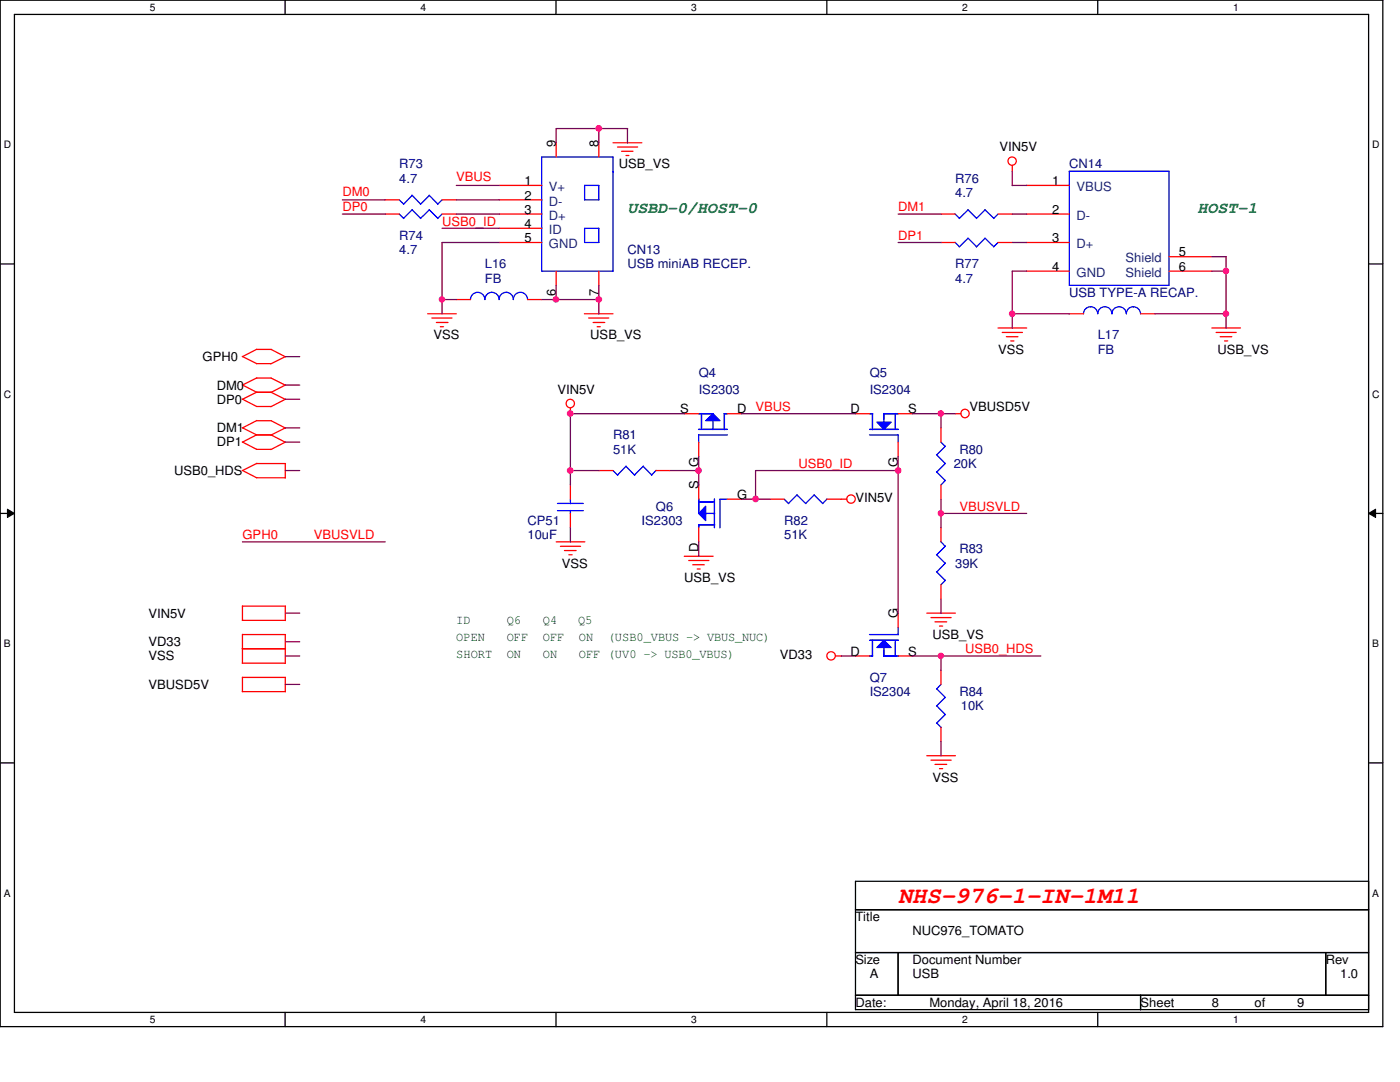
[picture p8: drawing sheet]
<svg xmlns="http://www.w3.org/2000/svg" width="279mm" height="216mm" viewBox="0 0 279 216" stroke-linecap="round" stroke-linejoin="round" font-family="sans-serif">
<path d="M0 0h276v204.9h-276zM2.9 2.9h270.2v199.1h-270.2z" fill="none" stroke="#000" stroke-width=".25"/>
<g fill="#fff">
<path d="M29.9 .3h1.1v2.3h-1.1z"/>
<path d="M29.9 202.3h1.1v2.3h-1.1z"/>
</g>
<path d="M56.9 0v2.9M56.9 202v2.9" fill="none" stroke="#000" stroke-width=".25"/>
<g fill="#fff">
<path d="M83.9 .3h1.1v2.3h-1.1z"/>
<path d="M83.9 202.3h1.1v2.3h-1.1z"/>
</g>
<path d="M111 0v2.9M111 202v2.9" fill="none" stroke="#000" stroke-width=".25"/>
<g fill="#fff">
<path d="M138 .3h1.1v2.3h-1.1z"/>
<path d="M138 202.3h1.1v2.3h-1.1z"/>
</g>
<path d="M165 0v2.9M165 202v2.9" fill="none" stroke="#000" stroke-width=".25"/>
<g fill="#fff">
<path d="M192 .3h1.1v2.3h-1.1z"/>
<path d="M192 202.3h1.1v2.3h-1.1z"/>
</g>
<path d="M219.1 0v2.9M219.1 202v2.9" fill="none" stroke="#000" stroke-width=".25"/>
<g fill="#fff">
<path d="M246.1 .3h1.1v2.3h-1.1z"/>
<path d="M246.1 202.3h1.1v2.3h-1.1z"/>
<path d="M.8 27.8h1.4v2.2h-1.4z"/>
<path d="M273.9 27.8h1.4v2.2h-1.4z"/>
<path d="M.8 77.6h1.4v2.2h-1.4z"/>
<path d="M273.9 77.6h1.4v2.2h-1.4z"/>
</g>
<path d="M0 52.7h2.9M273.1 52.7h2.9" fill="none" stroke="#000" stroke-width=".25"/>
<g fill="#fff">
<path d="M.8 127.3h1.3v2.3h-1.3z"/>
<path d="M273.9 127.3h1.3v2.3h-1.3z"/>
</g>
<path d="M0 102.4h2.9M273.1 102.4h2.9" fill="none" stroke="#000" stroke-width=".25"/>
<path d="M1.5 101.6l1.4 .8-1.4 .9zM273.1 102.4l1.4-.8v1.7z" fill="#000"/>
<path d="M1.5 101.6l1.4 .8-1.4 .9zM273.1 102.4l1.4-.8v1.7z" fill="none" stroke="#000" stroke-width=".2"/>
<g fill="#fff">
<path d="M.8 177.1h1.3v2.3h-1.3z"/>
<path d="M273.9 177.1h1.3v2.3h-1.3z"/>
</g>
<path d="M0 152.2h2.9M273.1 152.2h2.9M170.7 175.9h102.4v25.6h-102.4zM170.7 181.5h102.4M170.7 190.1h102.4M170.7 198.6h102.4M179.2 190.1v8.5M227.6 198.6v2.9M264.6 190.1v8.5" fill="none" stroke="#000" stroke-width=".25"/>
<g fill="none" stroke="#f00" stroke-width=".25">
<path d="M76.8 39.9h2.9M88.2 39.9h2.9M99.6 39.9h8.5M99.6 37h8.5M111 28.5v2.8M119.5 28.5v2.8M122.3 28.5h5.8M123.2 29.3h4.1M124 30.2h2.3M124.9 31h.6M202 33v1.2M99.6 42.7h8.5"/>
<path d="M99.6 45.6h8.5M99.6 48.4h8.5M111 54.1v2.8M119.5 54.1v2.8M187.8 42.7h2.8M199.2 42.7h2.8M85.3 62.6h5.8M86.2 63.5h4M87.1 64.3h2.3M87.9 65.2h.6M116.6 62.6h5.7M117.5 63.5h4"/>
<path d="M118.4 64.3h2.3M119.2 65.2h.6M199.2 65.4h5.7M200 66.3h4M200.8 67.2h2.4M201.7 68h.7M241.9 65.4h5.7M242.7 66.3h4M243.5 67.2h2.3M244.4 68h.6M113.8 81.4v1.2M167.9 99.6h1.1"/>
<path d="M190.6 82.5h1.2M111 108.1h5.7M111.8 109h4.1M112.6 109.9h2.4M113.5 110.7h.7M136.6 111h5.7M137.5 111.8h4M138.3 112.7h2.2M139.1 113.5h.6M166.8 130.9h1.1M185 122.3h5.7M185.8 123.2h4"/>
<path d="M186.6 124.1h2.3M187.5 124.9h.6M185 150.8h5.7M185.8 151.7h4M186.6 152.5h2.3M187.5 153.4h.6"/>
<circle cx="202" cy="32.1" r=".83"/>
<circle cx="113.8" cy="80.5" r=".84"/>
<circle cx="169.8" cy="99.6" r=".84"/>
<circle cx="192.6" cy="82.5" r=".84"/>
<circle cx="165.9" cy="130.9" r=".84"/>
</g>
<g fill="none" stroke="#00f" stroke-width=".25">
<path d="M79.6 39.8l1 .9M82.2 38.9l1.7 1.8M82.3 39l-1.8 1.8M85.6 38.9l1.8 1.8M85.7 39l-1.8 1.8M88.2 39.9l-.9 .9M108.1 31.3h14.2v22.8h-14.2zM116.7 37h2.8v2.9h-2.8zM122.3 34.2h.1M116.7 45.6h2.8v2.8h-2.8zM190.6 42.7l.9 .9M193.2 41.8l1.7 1.8"/>
<path d="M193.2 41.9l-1.8 1.7M196.6 41.8l1.7 1.8M196.6 41.9l-1.7 1.7M199.2 42.7l-.9 .9"/>
</g>
<path d="M175 84.2h2.8l-1.4 1.5z" fill="#00f"/>
<g fill="none" stroke="#00f" stroke-width=".25">
<path d="M213.4 34.2h19.9v22.7h-19.9zM79.6 42.7l1 .9M82.2 41.8l1.7 1.8M82.3 41.9l-1.8 1.7M85.6 41.8l1.8 1.8M85.7 41.9l-1.8 1.7M88.2 42.7l-.9 .9M93.9 59.8a1.44 1.44 0 0 1 1.4-1.5 1.44 1.44 0 0 1 1.5 1.5 1.4 1.4 0 0 1 1.4-1.5h-.1a1.43 1.43 0 0 1 1.5 1.5 1.4 1.4 0 0 1 1.4-1.5 1.43 1.43 0 0 1 1.4 1.5 1.42 1.42 0 0 1 1.5-1.5 1.42 1.42 0 0 1 1.4 1.5M190.6 48.3l.9 .9M193.2 47.5l1.7 1.7M193.2 47.5l-1.8 1.8M196.6 47.5l1.7 1.7"/>
<path d="M196.6 47.5l-1.7 1.8M199.2 48.4l-.9 .9M113.8 99.6v.9M122.3 93.9l1 .9M124.9 93l1.8 1.8M125 93l-1.8 1.8M128.4 93l1.7 1.8M128.4 93l-1.8 1.8M130.9 93.9l-.9 .9M156.5 99.6l.9 .9M159 98.8l1.8 1.7M159.1 98.7l-1.7 1.8"/>
<path d="M162.5 98.8l1.7 1.7M162.5 98.7l-1.7 1.8M165.1 99.6l-.9 .9M173.5 86.8l5.7-.1v1.5M173.6 85.7h5.7M173.6 82.5h.6M174.1 82.5v3.2M175 84.2h2.8l-1.4 1.5zM176.4 82.5h2.9M176.4 82.5v1.7M178.7 82.5v3.2M186.9 94.1l1.7 1.8"/>
<path d="M186.9 90.7l1.7 1.8M187.7 88.2l.9 .9M188.7 95.8l-.9 1M188.7 92.5l-1.8 1.7M188.7 89l-1.8 1.8M111.3 100.5h5.1M111.3 101.9h5.1M113.8 101.9v.5"/>
</g>
<g fill="none" stroke="#f00" stroke-width=".25">
<path d="M204.9 37h8.5M76.8 42.7h2.9M88.2 42.7h2.9M91.1 59.8h2.8M105.3 59.8h2.8M187.8 48.4h2.8M199.2 48.4h2.8M204.9 42.7h8.5M204.9 48.4h8.5M204.9 54.1h8.5M233.3 54.1h8.6M233.3 51.2h8.6"/>
<path d="M113.8 96.8v2.8M119.5 93.9h2.8M130.9 93.9h2.8M153.7 99.6h2.8M165 99.6h2.9M170.7 82.5h2.9M179.2 88.2v2.9M179.2 82.5h2.9M187.8 85.4v2.8M187.8 96.8v2.8M113.8 102.4v2.9"/>
</g>
<path d="M140.8 83.9l1.5-1.4 1.4 1.4z" fill="#00f"/>
<g fill="none" stroke="#00f" stroke-width=".25">
<path d="M216.2 62.6a1.42 1.42 0 0 1 1.5-1.4 1.42 1.42 0 0 1 1.4 1.4 1.42 1.42 0 0 1 1.4-1.4 1.42 1.42 0 0 1 1.4 1.4 1.44 1.44 0 0 1 1.5-1.4 1.44 1.44 0 0 1 1.4 1.4 1.36 1.36 0 0 1 1.4-1.4 1.44 1.44 0 0 1 1.4 1.4M139.4 85.7h5.7M139.4 82.5h2.9M140 82.5v3.2M140.8 83.9l1.5-1.4 1.4 1.4zM142.3 83.9v1.8M144.5 82.5h.6M144.6 82.5v3.2M145.2 86.8l-5.8-.1v1.5M186.9 114.1l1.7 1.7M186.9 110.7l1.7 1.7M187.7 108.1l.9 .9"/>
<path d="M188.7 115.8l-.9 .9M188.7 112.4l-1.8 1.7M188.7 109l-1.8 1.7M186.9 137.5l1.8 1.7M187.8 136.6l-.9 .9M188.6 139.1l-1.7 1.8M186.9 140.8l1.8 1.8M186.9 144.3l.9 .9M188.6 142.6l-1.7 1.7"/>
</g>
<path d="M213.4 62.6h2.8M227.6 62.6h2.9M136.6 82.5h2.8M139.4 88.2v2.9M145.1 82.5h2.9M187.8 105.3v2.8M187.8 116.7v2.8M187.8 133.7v2.9M187.8 145.1v2.9" fill="none" stroke="#f00" stroke-width=".25"/>
<path d="M176.4 127.8l1.4 1.4h-2.8z" fill="#00f"/>
<path d="M173.5 126.6h5.7M173.6 127.8h5.7M173.6 130.9h.6M174.1 127.7v3.2M176.4 127.8l1.4 1.4h-2.8zM176.4 129.2v1.7h2.9M178.7 127.8v3.1M179.2 125.2v1.5" fill="none" stroke="#00f" stroke-width=".25"/>
<path d="M170.7 130.9h2.9M179.2 122.3v2.9M179.2 130.9h2.9" fill="none" stroke="#f00" stroke-width=".25"/>
<path d="M140.8 101v2.9l-1.4-1.5z" fill="#00f"/>
<path d="M139.4 99.6v2.8M142.6 99.6v5.7M143.6 99.6h1.5M143.7 99.6v5.7M139.4 100.2h3.2M139.4 104.7v.6M139.4 104.7h3.2M140.8 101v2.9l-1.4-1.5zM140.8 102.4h1.8" fill="none" stroke="#00f" stroke-width=".25"/>
<g fill="none" stroke="#f00" stroke-width=".25">
<path d="M48.3 71.1l2.9 1.5M48.3 76.8l2.9 1.5M48.3 79.6l2.9 1.5M51.2 72.6h2.9M51.2 78.3h2.9M51.2 69.7h2.9M51.2 75.4h2.9M51.3 69.7l-2.9 1.5M51.3 75.4l-2.9 1.4M51.3 78.2l-2.9 1.5M54.1 69.7l2.9 1.5M54.1 75.4l2.9 1.5"/>
<path d="M54.1 78.3l2.9 1.4M56.9 71.2l-2.8 1.4M56.9 76.8l-2.8 1.5M56.9 79.7l-2.8 1.5M48.3 85.3l2.9 1.5M48.3 88.2l2.9 1.5M48.3 93.9l2.9 1.4M51.2 81.1h2.9M51.2 86.8h2.9M51.2 89.7h2.9M51.2 95.3h5.7M51.2 83.9h2.9"/>
<path d="M51.2 92.5h5.8M51.3 83.9l-2.9 1.5M51.3 86.7l-2.9 1.5M51.3 92.5l-2.9 1.4M54.1 83.9l2.9 1.5M54.1 86.8l2.9 1.5M56.9 85.4l-2.8 1.4M56.9 88.2l-2.8 1.5M56.9 92.5v2.9M139.4 96.8v2.8M145.1 99.6h2.9M139.4 105.3v2.8"/>
<path d="M48.3 123.8h8.6M48.3 129.5h8.7M48.3 132.3h8.6M48.3 138h8.6M48.4 120.9h8.6M48.4 120.9v2.9M48.4 126.6v5.7M48.4 135.1v2.9M48.4 126.6h8.6M48.4 135.2h8.6M56.9 120.9v2.9M56.9 126.6v5.8"/>
<path d="M56.9 135.2v2.8"/>
</g>
<g fill="none" stroke="#7f003f" stroke-width=".25">
<path d="M68.3 39.9h8.6M91.1 39.9h8.6M91.1 37h8.6M119.5 25.7v2.8M125.2 25.7v2.8M125.3 25.7h-14.3v2.8M202 34.2v2.8h2.9M68.3 42.7h8.6M88.2 45.6h11.5M88.2 59.8h2.9M91.1 42.7h8.6M99.7 48.4h-11.5v14.3"/>
<path d="M108.1 59.8h11.4M111 56.9v2.9M119.5 56.9v5.8M179.2 42.7h8.6M179.2 48.4h8.6M202 42.7h2.9M202 48.4h2.9M204.9 54.1h-2.9v11.4M241.9 51.2h2.8M241.9 54.1h2.8M244.7 51.2v14.3M56.9 71.2h2.9"/>
<path d="M56.9 76.8h2.9M56.9 79.7h2.9M202 62.6h11.4M230.5 62.6h14.2M56.9 93.9h2.9M56.9 85.4h2.9M56.9 88.2h2.9M113.8 93.9h5.7M133.7 93.9h5.8M136.6 82.5h-22.8v14.3M139.4 91.1v5.7M148 82.5h22.8"/>
<path d="M148 99.6h5.7M179.2 91.1v31.3M179.3 93.9h-28.5v5.8M182.1 82.5h8.6M187.8 82.5v2.9M187.8 99.6v5.7M48.4 108.1h28.5M113.8 105.3v2.9M139.4 108.1v2.9M187.8 119.5v2.9M187.8 102.4h17.1M56.9 130.9h2.9"/>
<path d="M56.9 122.3h2.9M56.9 128.1h2.9M56.9 136.6h2.9M167.9 130.9h2.9M182.1 130.9h25.6M187.8 130.9v2.9M187.8 148v2.8"/>
</g>
<circle cx="113.8" cy="93.9" r=".56" fill="#f0f"/>
<circle cx="113.8" cy="93.9" r=".56" fill="none" stroke="#f0f" stroke-width=".25"/>
<circle cx="119.5" cy="25.6" r=".56" fill="#f0f"/>
<circle cx="119.5" cy="25.6" r=".56" fill="none" stroke="#f0f" stroke-width=".25"/>
<circle cx="244.6" cy="62.6" r=".55" fill="#f0f"/>
<circle cx="244.6" cy="62.6" r=".55" fill="none" stroke="#f0f" stroke-width=".25"/>
<circle cx="179.2" cy="93.9" r=".56" fill="#f0f"/>
<circle cx="179.2" cy="93.9" r=".56" fill="none" stroke="#f0f" stroke-width=".25"/>
<circle cx="244.6" cy="54.1" r=".55" fill="#f0f"/>
<circle cx="244.6" cy="54.1" r=".55" fill="none" stroke="#f0f" stroke-width=".25"/>
<circle cx="202" cy="62.6" r=".55" fill="#f0f"/>
<circle cx="202" cy="62.6" r=".55" fill="none" stroke="#f0f" stroke-width=".25"/>
<circle cx="88.2" cy="59.7" r=".54" fill="#f0f"/>
<circle cx="88.2" cy="59.7" r=".54" fill="none" stroke="#f0f" stroke-width=".25"/>
<circle cx="111" cy="59.7" r=".55" fill="#f0f"/>
<circle cx="111" cy="59.7" r=".55" fill="none" stroke="#f0f" stroke-width=".25"/>
<circle cx="119.5" cy="59.7" r=".55" fill="#f0f"/>
<circle cx="119.5" cy="59.7" r=".55" fill="none" stroke="#f0f" stroke-width=".25"/>
<circle cx="113.8" cy="82.5" r=".56" fill="#f0f"/>
<circle cx="113.8" cy="82.5" r=".56" fill="none" stroke="#f0f" stroke-width=".25"/>
<circle cx="187.8" cy="102.4" r=".54" fill="#f0f"/>
<circle cx="187.8" cy="102.4" r=".54" fill="none" stroke="#f0f" stroke-width=".25"/>
<circle cx="139.4" cy="93.9" r=".56" fill="#f0f"/>
<circle cx="139.4" cy="93.9" r=".56" fill="none" stroke="#f0f" stroke-width=".25"/>
<circle cx="187.8" cy="130.9" r=".54" fill="#f0f"/>
<circle cx="187.8" cy="130.9" r=".54" fill="none" stroke="#f0f" stroke-width=".25"/>
<circle cx="150.8" cy="99.6" r=".56" fill="#f0f"/>
<circle cx="150.8" cy="99.6" r=".56" fill="none" stroke="#f0f" stroke-width=".25"/>
<circle cx="187.8" cy="82.5" r=".55" fill="#f0f"/>
<circle cx="187.8" cy="82.5" r=".55" fill="none" stroke="#f0f" stroke-width=".25"/>
<text font-size="4.6" fill="#f00" x="179.2" y="180.3">NHS-976-1-IN-1M11</text>
<g font-size="3.1" fill="#007f00">
<text x="125.2" y="42.5">USBD-0/HOST-0</text>
<text x="239" y="42.5">HOST-1</text>
</g>
<g font-size="2.5">
<text x="111" y="29.3" transform="rotate(-90 111 29.3)">9</text>
<text x="119.5" y="29.3" transform="rotate(-90 119.5 29.3)">8</text>
<text x="123.5" y="33.6">USB_VS</text>
<text x="199.5" y="30.2">VIN5V</text>
<text x="104.7" y="37">1</text>
<text x="104.7" y="39.8">2</text>
<text x="210" y="37">1</text>
<text x="104.7" y="42.7">3</text>
<text x="104.7" y="45.5">4</text>
<text x="210" y="42.7">2</text>
<text x="104.7" y="48.3">5</text>
<text x="210" y="48.3">3</text>
<text x="235.3" y="51.2">5</text>
<text x="111" y="59.1" transform="rotate(-90 111 59.1)">6</text>
<text x="119.5" y="59.1" transform="rotate(-90 119.5 59.1)">7</text>
<text x="210" y="54.1">4</text>
<text x="235.3" y="54.1">6</text>
<text x="86.5" y="67.7">VSS</text>
<text x="117.8" y="67.7">USB_VS</text>
<text x="199.2" y="70.6">VSS</text>
<text x="243" y="70.6">USB_VS</text>
<text x="40.4" y="72">GPH0</text>
<text x="43.3" y="77.7">DM0</text>
<text x="43.3" y="80.6">DP0</text>
<text x="111.3" y="78.6">VIN5V</text>
<text x="135.7" y="82.5">S</text>
<text x="147.1" y="82.5">D</text>
<text x="169.7" y="82.5">D</text>
<text x="181.2" y="82.5">S</text>
<text x="193.5" y="82">VBUSD5V</text>
<text x="43.3" y="86.2">DM1</text>
<text x="43.3" y="89.1">DP1</text>
<text x="34.8" y="94.8">USB0_HDS</text>
<text x="139.4" y="93.2" transform="rotate(-90 139.4 93.2)">G</text>
<text x="179.2" y="93.2" transform="rotate(-90 179.2 93.2)">G</text>
<text x="139.4" y="97.6" transform="rotate(-90 139.4 97.6)">S</text>
<text x="147.1" y="99.6">G</text>
<text x="170.7" y="100.2">VIN5V</text>
<text x="112.1" y="113.3">VSS</text>
<text x="139.4" y="110.2" transform="rotate(-90 139.4 110.2)">D</text>
<text x="136.6" y="116.1">USB_VS</text>
<text x="29.6" y="123.2">VIN5V</text>
<text x="179.2" y="123.2" transform="rotate(-90 179.2 123.2)">G</text>
<text x="29.6" y="128.9">VD33</text>
<text x="29.6" y="131.7">VSS</text>
<text x="155.7" y="131.5">VD33</text>
<text x="169.7" y="130.9">D</text>
<text x="181.2" y="130.9">S</text>
<text x="186.1" y="127.5">USB_VS</text>
<text x="29.6" y="137.5">VBUSD5V</text>
<text x="186.1" y="156">VSS</text>
<text x="170.7" y="183.8">Title</text>
<text x="182.1" y="186.6">NUC976_TOMATO</text>
<text x="170.7" y="192.4">Size</text>
<text x="173.6" y="195.2">A</text>
<text x="182.1" y="192.4">Document Number</text>
<text x="182.1" y="195.2">USB</text>
<text x="264.6" y="192.4">Rev</text>
<text x="267.5" y="195.2">1.0</text>
<text x="170.7" y="200.9">Date:</text>
<text x="185.5" y="200.9">Monday, April 18, 2016</text>
<text x="227.6" y="200.9">Sheet</text>
<text x="241.9" y="200.9">8</text>
<text x="250.4" y="200.9">of</text>
<text x="258.9" y="200.9">9</text>
</g>
<g font-size="2.5" fill="#00007f">
<text x="79.7" y="33.6">R73</text>
<text x="213.4" y="33.6">CN14</text>
<text x="79.7" y="36.4">4.7</text>
<text x="190.6" y="36.4">R76</text>
<text x="190.6" y="39.3">4.7</text>
<text x="79.7" y="47.8">R74</text>
<text x="79.7" y="50.7">4.7</text>
<text x="96.8" y="53.5">L16</text>
<text x="125.2" y="53.5">USB miniAB RECEP.</text>
<text x="125.2" y="50.7">CN13</text>
<text x="190.6" y="53.5">R77</text>
<text x="96.8" y="56.4">FB</text>
<text x="190.6" y="56.4">4.7</text>
<text x="213.4" y="59.2">USB TYPE-A RECAP.</text>
<text x="219.1" y="67.7">L17</text>
<text x="219.1" y="70.6">FB</text>
<text x="139.4" y="75.1">Q4</text>
<text x="173.6" y="75.1">Q5</text>
<text x="139.4" y="78.6">IS2303</text>
<text x="173.6" y="78.6">IS2304</text>
<text x="122.3" y="87.7">R81</text>
<text x="122.3" y="90.5">51K</text>
<text x="190.3" y="93.3">20K</text>
<text x="191.5" y="90.5">R80</text>
<text x="130.9" y="101.9">Q6</text>
<text x="105.3" y="104.7">CP51</text>
<text x="105.3" y="107.6">10uF</text>
<text x="128.1" y="104.7">IS2303</text>
<text x="156.5" y="107.6">51K</text>
<text x="156.5" y="104.7">R82</text>
<text x="190.6" y="113.3">39K</text>
<text x="191.5" y="110.4">R83</text>
<text x="173.6" y="136">Q7</text>
<text x="173.6" y="138.9">IS2304</text>
<text x="191.5" y="138.9">R84</text>
<text x="191.8" y="141.7">10K</text>
</g>
<g font-size="2.5" fill="#f00">
<text x="68.3" y="39">DM0</text>
<text x="91.1" y="36.2">VBUS</text>
<text x="68.3" y="42.2">DP0</text>
<text x="88.2" y="45">USB0_ID</text>
<text x="179.2" y="42.2">DM1</text>
<text x="179.2" y="47.8">DP1</text>
<text x="150.8" y="82">VBUS</text>
<text x="159.3" y="93.3">USB0_ID</text>
<text x="191.5" y="101.9">VBUSVLD</text>
<text x="48.4" y="107.6">GPH0</text>
<text x="62.6" y="107.6">VBUSVLD</text>
<text x="192.6" y="130.3">USB0_HDS</text>
</g>
<g font-size="2.5" fill="#003f7f">
<text x="109.6" y="38.1">V+</text>
<text x="109.6" y="41">D-</text>
<text x="214.8" y="38.1">VBUS</text>
<text x="109.6" y="43.9">D+</text>
<text x="109.6" y="46.7">ID</text>
<text x="214.8" y="43.9">D-</text>
<text x="109.6" y="49.5">GND</text>
<text x="214.8" y="49.5">D+</text>
<text x="224.6" y="52.4">Shield</text>
<text x="214.8" y="55.2">GND</text>
<text x="224.6" y="55.2">Shield</text>
</g>
<g font-size="2.5" fill="#003f00">
<text x="91.1" y="124.4">ID</text>
<text x="101.1" y="124.4">Q6</text>
<text x="108.3" y="124.4">Q4</text>
<text x="115.4" y="124.4">Q5</text>
<text x="91.1" y="127.9">OPEN</text>
<text x="91.1" y="131.4">SHORT</text>
<text x="101.1" y="127.9">OFF</text>
<text x="101.1" y="131.4">ON</text>
<text x="108.3" y="131.4">ON</text>
<text x="108.3" y="127.9">OFF</text>
<text x="115.5" y="131.4">OFF (UV0 -&gt; USB0_VBUS)</text>
<text x="115.5" y="127.9">ON</text>
<text x="121.3" y="127.9">(USB0_VBUS -&gt; VBUS_NUC)</text>
</g>
<g font-size="2">
<text x="29.9" y="2.2">5</text>
<text x="83.9" y="2.2">4</text>
<text x="138" y="2.2">3</text>
<text x="192" y="2.2">2</text>
<text x="246.1" y="2.2">1</text>
<text x=".8" y="29.6">D</text>
<text x="273.9" y="29.6">D</text>
<text x=".8" y="79.4">C</text>
<text x="273.9" y="79.4">C</text>
<text x=".8" y="129.2">B</text>
<text x="273.9" y="129.2">B</text>
<text x=".8" y="178.9">A</text>
<text x="273.9" y="178.9">A</text>
<text x="29.9" y="204.1">5</text>
<text x="83.9" y="204.1">4</text>
<text x="138" y="204.1">3</text>
<text x="192" y="204.1">2</text>
<text x="246.1" y="204.1">1</text>
</g>
</svg>
